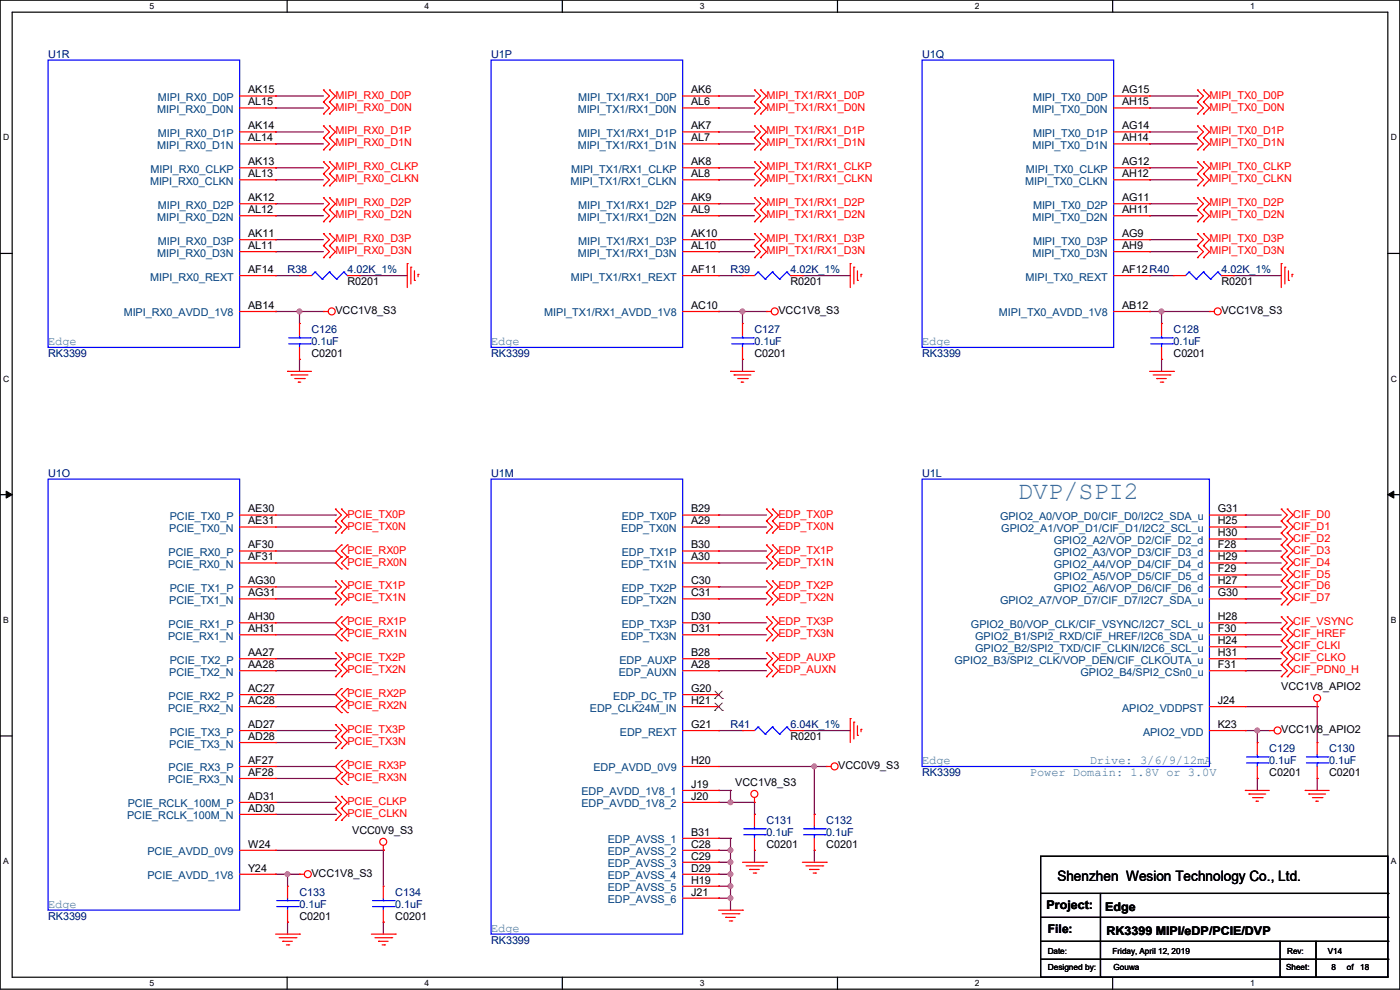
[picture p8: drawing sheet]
<svg xmlns="http://www.w3.org/2000/svg" width="297mm" height="210mm" viewBox="0 0 297 210" stroke-linecap="round" stroke-linejoin="round" font-family="sans-serif">
<path d="M0 0h297v209.8h-297zM2.6 2.6h291.8v204.7h-291.8z" fill="none" stroke="#000" stroke-width=".25"/>
<g fill="#fff">
<path d="M31.8 .3h.9v2h-.9z"/>
<path d="M31.8 207.6h.9v2h-.9z"/>
</g>
<path d="M60.9 0v2.6M60.9 207.3v2.5" fill="none" stroke="#000" stroke-width=".25"/>
<g fill="#fff">
<path d="M90.1 .3h1v2h-1z"/>
<path d="M90.1 207.6h1v2h-1z"/>
</g>
<path d="M119.3 0v2.6M119.3 207.3v2.5" fill="none" stroke="#000" stroke-width=".25"/>
<g fill="#fff">
<path d="M148.5 .3h.9v2h-.9z"/>
<path d="M148.5 207.6h.9v2h-.9z"/>
</g>
<path d="M177.7 0v2.6M177.7 207.3v2.5" fill="none" stroke="#000" stroke-width=".25"/>
<g fill="#fff">
<path d="M206.8 .3h1v2h-1z"/>
<path d="M206.8 207.6h1v2h-1z"/>
</g>
<path d="M236.1 0v2.6M236.1 207.3v2.5" fill="none" stroke="#000" stroke-width=".25"/>
<g fill="#fff">
<path d="M265.2 .3h1v2h-1z"/>
<path d="M265.2 207.6h1v2h-1z"/>
<path d="M.7 28.2h1.2v1.9h-1.2z"/>
<path d="M295.1 28.2h1.2v1.9h-1.2z"/>
<path d="M.7 79.3h1.2v2h-1.2z"/>
<path d="M295.1 79.3h1.2v2h-1.2z"/>
</g>
<path d="M0 53.8h2.6M294.4 53.8h2.6" fill="none" stroke="#000" stroke-width=".25"/>
<g fill="#fff">
<path d="M.7 130.5h1.2v2h-1.2z"/>
<path d="M295.1 130.5h1.1v2h-1.1z"/>
</g>
<path d="M0 104.9h2.6M294.4 104.9h2.6" fill="none" stroke="#000" stroke-width=".25"/>
<path d="M1.3 104.2l1.3 .7-1.3 .8zM294.4 104.9l1.3-.7v1.5z" fill="#000" stroke="#000" stroke-width=".21"/>
<g fill="#fff">
<path d="M.7 181.7h1.2v2h-1.2z"/>
<path d="M295.1 181.7h1.1v2h-1.1z"/>
</g>
<g fill="none" stroke="#000" stroke-width=".25">
<path d="M0 156.1h2.6M294.4 156.1h2.6M220.8 181.7h73.6v25.6h-73.6zM220.8 189.5h73.6M220.8 194.6h73.6M220.8 199.7h73.6M233.5 189.5v17.8M271.6 199.7v7.6M279.2 199.7v7.6M294.4 189.5h.1M294.4 194.6h.1M294.4 199.7h.1"/>
<path d="M220.8 203.5h73.6M233.5 207.3h.1M271.6 207.3h.1M279.2 207.3h.1M294.4 203.5h.1"/>
</g>
<g fill="none" stroke="#7f003f" stroke-width=".25">
<path d="M58.5 35.6h.1M58.5 38.1h.1M58.5 28h.1M58.5 30.5h.1M58.5 20.4h.1M58.5 22.9h.1M58.5 35.6h10.1M58.5 38.1h10.1M58.5 28h10.1M58.5 30.5h10.1M58.5 20.4h10.1M58.5 22.9h10.1"/>
<path d="M152.4 22.9h.1M152.4 20.4h.1M152.4 30.5h.1M152.4 28h.1M152.4 38.1h.1M152.4 35.6h.1M152.4 35.6h7.7M152.4 38.1h7.7M152.4 28h7.7M152.4 30.5h7.7M152.4 20.4h7.7M152.4 22.9h7.7"/>
<path d="M243.9 22.9h.1M243.9 38.1h.1M243.9 35.6h.1M243.9 30.5h.1M243.9 28h.1M243.9 35.6h10.1M243.9 38.1h10.1M243.9 28h10.1M243.9 30.5h10.1M243.9 20.4h10.1M243.9 22.9h10.1M254 20.4h.1"/>
<path d="M58.5 58.5h.1M58.5 50.8h.1M58.5 53.4h.1M58.5 43.2h.1M58.5 45.8h.1M58.5 58.5h5M58.5 50.8h10.1M58.5 53.4h10.1M58.5 43.2h10.1M58.5 45.8h10.1M76.2 58.5h.1M76.2 58.5h10.2"/>
<path d="M152.4 58.5h.1M152.4 53.4h.1M152.4 50.8h.1M152.4 45.8h.1M152.4 43.2h.1M152.4 58.5h5.1M152.4 50.8h7.7M152.4 53.4h7.7M152.4 43.2h7.7M152.4 45.8h7.7M170.2 58.5h.1M170.2 58.5h10.2"/>
<path d="M243.9 58.5h.1M243.9 53.4h.1M243.9 50.8h.1M243.9 45.8h.1M243.9 43.2h.1M243.9 58.5h5.1M243.9 50.8h10.1M243.9 53.4h10.1M243.9 43.2h10.1M243.9 45.8h10.1M261.7 58.5h.1M261.7 58.5h10.1"/>
<path d="M58.5 66.1h.1M58.5 66.1h10.1M63.5 66.1h.1M63.5 76.2h.1M63.5 66.1v2.5M63.5 76.2v2.6M152.4 66.1h.1M152.4 66.1h10.2M157.5 66.1h.1M157.5 76.2h.1M157.5 66.1v2.5M157.5 76.2v2.6"/>
<path d="M243.9 66.1h.1M243.9 66.1h12.7M246.4 66.1h.1M246.4 76.2h.1M246.4 66.1v2.5M246.4 76.2v2.6M58.5 119.4h12.7M58.5 116.9h12.7M58.5 109.3h12.7M58.5 111.8h12.7M71.2 109.3h.1M71.2 111.8h.1"/>
<path d="M71.2 116.9h.1M71.2 119.4h.1M152.4 111.8h.1M152.4 109.3h.1M152.4 116.9h.1M152.4 119.4h.1M152.4 119.4h10.2M152.4 116.9h10.2M152.4 109.3h10.2M152.4 111.8h10.2M264.2 119.4h.1M264.2 114.3h.1"/>
<path d="M264.2 116.9h.1M264.2 109.3h.1M264.2 111.8h.1M264.2 119.4h7.6M264.2 114.3h7.6M264.2 116.9h7.6M264.2 109.3h7.6M264.2 111.8h7.6M58.5 132.1h12.7M58.5 134.7h12.7M58.5 139.7h12.7M58.5 127h12.7"/>
<path d="M58.5 124.5h12.7M71.2 124.5h.1M71.2 127h.1M71.2 132.1h.1M71.2 134.7h.1M71.2 139.7h.1M152.4 127h.1M152.4 124.5h.1M152.4 134.7h.1M152.4 132.1h.1M152.4 139.7h.1M152.4 132.1h10.2"/>
<path d="M152.4 134.7h10.2M152.4 139.7h10.2M152.4 127h10.2M152.4 124.5h10.2M264.2 132.1h.1M264.2 137.2h.1M264.2 134.7h.1M264.2 139.7h.1M264.2 127h.1M264.2 124.5h.1M264.2 122h.1M264.2 132.1h7.6"/>
<path d="M264.2 137.2h7.6M264.2 134.7h7.6M264.2 139.7h7.6M264.2 127h7.6M264.2 124.5h7.6M264.2 122h7.6M58.5 142.3h12.7M58.5 155h12.7M58.5 149.9h12.7M58.5 147.4h12.7M58.5 157.5h12.7M71.2 142.3h.1"/>
<path d="M71.2 147.4h.1M71.2 149.9h.1M71.2 155h.1M71.2 157.5h.1M152.4 155h.1M152.4 142.3h.1M152.4 142.3h10.2M152.4 155h5.1M170.2 155h.1M170.2 155h10.2M264.2 142.3h.1M264.2 155h.1"/>
<path d="M264.2 142.3h7.6M264.2 155h5.1M264.2 149.9h15.2M266.7 155h.1M266.7 155v2.5M279.4 149.9h.1M279.4 149.9v7.6M58.5 162.6h12.7M58.5 170.2h12.7M58.5 165.1h12.7M58.5 172.8h12.7M71.2 162.6h.1"/>
<path d="M71.2 165.1h.1M71.2 170.2h.1M71.2 172.8h.1M152.4 177.8h.1M152.4 167.7h.1M152.4 170.2h.1M152.4 177.8h2.6M152.4 162.6h22.9M152.4 167.7h2.6M152.4 170.2h7.7v2.6M155 177.8h.1M155 167.7h.1"/>
<path d="M155 170.2h.1M155 167.7v2.5M155 177.8v15.3M160.1 172.8h.1M172.8 162.6h.1M172.8 172.8h.1M172.8 162.6v10.2M266.7 165.1h.1M266.7 165.1v2.6M279.4 165.1h.1M279.4 165.1v2.6M58.5 185.5h.1"/>
<path d="M58.5 180.4h22.8M58.5 185.5h5M61 195.6h.1M61 185.5h.1M61 185.5v2.5M61 195.6v2.6M81.3 195.6h.1M81.3 180.4h.1M81.3 180.4v7.6M81.3 195.6v2.6M152.4 180.4h.1M152.4 182.9h.1"/>
<path d="M152.4 185.5h.1M152.4 188h.1M152.4 190.5h.1M152.4 180.4h2.6M152.4 182.9h2.6M152.4 185.5h2.6M152.4 188h2.6M152.4 190.5h2.6M155 180.4h.1M155 182.9h.1M155 185.5h.1M155 188h.1"/>
<path d="M155 190.5h.1M160.1 180.4h.1M160.1 180.4v2.5M172.8 180.4h.1M172.8 180.4v2.5"/>
</g>
<g fill="#f0f" stroke="#f0f" stroke-width=".25">
<circle cx="63.5" cy="66.1" r=".49"/>
<circle cx="157.5" cy="66.1" r=".49"/>
<circle cx="266.7" cy="155" r=".49"/>
<circle cx="246.4" cy="66.1" r=".49"/>
<circle cx="155" cy="180.4" r=".49"/>
<circle cx="155" cy="182.9" r=".49"/>
<circle cx="155" cy="188" r=".49"/>
<circle cx="155" cy="185.4" r=".49"/>
<circle cx="155" cy="170.2" r=".49"/>
<circle cx="61" cy="185.4" r=".49"/>
<circle cx="155" cy="190.5" r=".49"/>
<circle cx="172.7" cy="162.6" r=".49"/>
</g>
<g fill="none" stroke="#f00" stroke-width=".25">
<path d="M68.6 19.1h.1M68.6 19.1l1.3 1.3-1.3 1.2M69.9 19.1h.1M69.9 19.1l1.3 1.3-1.3 1.2M160.1 19.1h.1M160.1 19.1l1.2 1.3-1.2 1.2M161.3 19.1h.1M161.3 19.1l1.3 1.3-1.3 1.2M254 19.1h.1M254 19.1l1.3 1.3-1.3 1.2M255.3 19.1h.1M255.3 19.1l1.3 1.3-1.3 1.2"/>
<path d="M50.8 22.9h7.7M50.8 20.4h7.7M50.8 28h7.7M50.8 30.5h7.7M50.8 38.1h7.7M50.8 35.6h7.7M58.5 20.4h.1M58.5 22.9h.1M58.5 28h.1M58.5 30.5h.1M58.5 35.6h.1M58.5 38.1h.1"/>
<path d="M68.6 21.6h.1M68.6 24.2h.1M68.6 29.3h.1M68.6 26.7h.1M68.6 31.8h.1M68.6 36.9h.1M68.6 34.3h.1M68.6 39.4h.1M68.6 21.6l1.3 1.3-1.3 1.3M68.6 26.7l1.3 1.3-1.3 1.3M68.6 29.3l1.3 1.2-1.3 1.3M68.6 34.3l1.3 1.3-1.3 1.3"/>
<path d="M68.6 36.9l1.3 1.2-1.3 1.3M69.9 21.6h.1M69.9 24.2h.1M69.9 29.3h.1M69.9 26.7h.1M69.9 31.8h.1M69.9 36.9h.1M69.9 34.3h.1M69.9 39.4h.1M69.9 21.6l1.3 1.3-1.3 1.3M69.9 26.7l1.3 1.3-1.3 1.3M69.9 29.3l1.3 1.2-1.3 1.3"/>
<path d="M69.9 34.3l1.3 1.3-1.3 1.3M69.9 36.9l1.3 1.2-1.3 1.3M144.8 22.9h7.6M144.8 20.4h7.6M144.8 28h7.6M144.8 30.5h7.6M144.8 38.1h7.6M144.8 35.6h7.6M152.4 22.9h.1M152.4 20.4h.1M152.4 28h.1M152.4 30.5h.1"/>
<path d="M152.4 38.1h.1M152.4 35.6h.1M160.1 21.6h.1M160.1 24.2h.1M160.1 29.3h.1M160.1 26.7h.1M160.1 31.8h.1M160.1 36.9h.1M160.1 34.3h.1M160.1 39.4h.1M160.1 26.7l1.2 1.3-1.2 1.3M160.1 29.3l1.2 1.2-1.2 1.3"/>
<path d="M160.1 21.6l1.2 1.3-1.2 1.3M160.1 34.3l1.2 1.3-1.2 1.3M160.1 36.9l1.2 1.2-1.2 1.3M161.3 21.6h.1M161.3 24.2h.1M161.3 29.3h.1M161.3 26.7h.1M161.3 31.8h.1M161.3 36.9h.1M161.3 34.3h.1M161.3 39.4h.1M161.3 26.7l1.3 1.3-1.3 1.3"/>
<path d="M161.3 21.6l1.3 1.3-1.3 1.3M161.3 29.3l1.3 1.2-1.3 1.3M161.3 34.3l1.3 1.3-1.3 1.3M161.3 36.9l1.3 1.2-1.3 1.3M236.3 22.9h7.6M236.3 20.4h7.6M236.3 28h7.6M236.3 30.5h7.6M236.3 38.1h7.6M236.3 35.6h7.6M243.9 20.4h.1M243.9 22.9h.1"/>
<path d="M243.9 28h.1M243.9 30.5h.1M243.9 35.6h.1M243.9 38.1h.1M254 29.3h.1M254 26.7h.1M254 31.8h.1M254 36.9h.1M254 34.3h.1M254 39.4h.1M254 21.6h.1M254 24.2h.1"/>
<path d="M254 26.7l1.3 1.3-1.3 1.3M254 29.3l1.3 1.2-1.3 1.3M254 34.3l1.3 1.3-1.3 1.3M254 36.9l1.3 1.2-1.3 1.3M254 21.6l1.3 1.3-1.3 1.3M255.3 29.3h.1M255.3 26.7h.1M255.3 31.8h.1M255.3 36.9h.1M255.3 34.3h.1M255.3 39.4h.1M255.3 21.6h.1"/>
<path d="M255.3 24.2h.1M255.3 26.7l1.3 1.3-1.3 1.3M255.3 29.3l1.3 1.2-1.3 1.3M255.3 34.3l1.3 1.3-1.3 1.3M255.3 36.9l1.3 1.2-1.3 1.3M255.3 21.6l1.3 1.3-1.3 1.3M50.8 45.8h7.7M50.8 43.2h7.7M50.8 53.4h7.7M50.8 50.8h7.7M50.8 58.5h7.7M58.5 43.2h.1"/>
<path d="M58.5 45.8h.1M58.5 50.8h.1M58.5 53.4h.1M58.5 58.5h.1M63.5 58.5h.1M63.5 58.5h2.6M68.6 44.5h.1M68.6 42h.1M68.6 47h.1M68.6 52.1h.1M68.6 49.6h.1M68.6 54.7h.1"/>
<path d="M68.6 42l1.3 1.2-1.3 1.3M68.6 44.5l1.3 1.3-1.3 1.2M68.6 49.6l1.3 1.2-1.3 1.3M68.6 52.1l1.3 1.3-1.3 1.3M69.9 44.5h.1M69.9 42h.1M69.9 47h.1M69.9 52.1h.1M69.9 49.6h.1M69.9 54.7h.1M69.9 42l1.3 1.2-1.3 1.3M69.9 44.5l1.3 1.3-1.3 1.2"/>
<path d="M69.9 49.6l1.3 1.2-1.3 1.3M69.9 52.1l1.3 1.3-1.3 1.3M73.7 58.5h2.5M76.2 58.5h.1M86.4 55.9h.1M86.4 55.9v5.1M87.2 56.7h.1M87.2 56.7v3.5M87.9 59.5h.1M87.9 57.4v2.1M88.7 58.2h.1M88.7 58.2v.5"/>
<path d="M144.8 45.8h7.6M144.8 43.2h7.6M144.8 53.4h7.6M144.8 50.8h7.6M144.8 58.5h7.6M152.4 45.8h.1M152.4 43.2h.1M152.4 53.4h.1M152.4 50.8h.1M152.4 58.5h.1M157.5 58.5h.1M157.5 58.5h2.6"/>
<path d="M160.1 54.7h.1M160.1 52.1h.1M160.1 49.6h.1M160.1 47h.1M160.1 44.5h.1M160.1 42h.1M160.1 42l1.2 1.2-1.2 1.3M160.1 44.5l1.2 1.3-1.2 1.2M160.1 52.1l1.2 1.3-1.2 1.3M160.1 49.6l1.2 1.2-1.2 1.3M161.3 54.7h.1M161.3 52.1h.1"/>
<path d="M161.3 49.6h.1M161.3 47h.1M161.3 44.5h.1M161.3 42h.1M161.3 42l1.3 1.2-1.3 1.3M161.3 52.1l1.3 1.3-1.3 1.3M161.3 49.6l1.3 1.2-1.3 1.3M161.3 44.5l1.3 1.3-1.3 1.2M167.7 58.5h2.5M170.2 58.5h.1M180.4 55.9h.1M180.4 55.9v5.1"/>
<path d="M181.1 56.7h.1M181.1 56.7v3.5M181.9 59.5h.1M181.9 57.4v2.1M182.7 58.2h.1M182.7 58.2v.5M236.3 45.8h7.6M236.3 43.2h7.6M236.3 53.4h7.6M236.3 50.8h7.6M236.3 58.5h7.6M243.9 43.2h.1"/>
<path d="M243.9 45.8h.1M243.9 50.8h.1M243.9 53.4h.1M243.9 58.5h.1M249 58.5h.1M249 58.5h2.5M254 54.7h.1M254 52.1h.1M254 49.6h.1M254 47h.1M254 44.5h.1M254 42h.1"/>
<path d="M254 49.6l1.3 1.2-1.3 1.3M254 52.1l1.3 1.3-1.3 1.3M254 44.5l1.3 1.3-1.3 1.2M254 42l1.3 1.2-1.3 1.3M255.3 54.7h.1M255.3 52.1h.1M255.3 49.6h.1M255.3 47h.1M255.3 44.5h.1M255.3 42h.1M255.3 49.6l1.3 1.2-1.3 1.3M255.3 52.1l1.3 1.3-1.3 1.3"/>
<path d="M255.3 44.5l1.3 1.3-1.3 1.2M255.3 42l1.3 1.2-1.3 1.3M259.1 58.5h2.6M261.7 58.5h.1M271.8 55.9h.1M271.8 55.9v5.1M272.6 56.7h.1M272.6 56.7v3.5M273.3 59.5h.1M273.3 57.4v2.1M274.1 58.2h.1M274.1 58.2v.5"/>
<path d="M50.8 66.1h7.7M58.5 66.1h.1M61 78.8h.1M61 78.8h5.1M61.8 79.5h.1M61.8 79.5h3.5M63.5 68.6h.1M63.5 76.2h.1M63.5 68.6v2.6M63.5 73.7v2.5M68.6 66.1h.1M68.6 66.1h1"/>
<path d="M144.8 66.1h7.6M152.4 66.1h.1M155 78.8h.1M155 78.8h5.1M155.7 79.5h.1M155.7 79.5h3.6M157.5 68.6h.1M157.5 76.2h.1M157.5 68.6v2.6M157.5 73.7v2.5M162.6 66.1h.1M162.6 66.1h1"/>
<path d="M236.3 66.1h7.6M243.9 66.1h.1M243.9 78.8h5.1M244.6 79.5h3.6M246.4 68.6h.1M246.4 76.2h.1M246.4 68.6v2.6M246.4 73.7v2.5M248.2 79.5h.1M249 78.8h.1M256.6 66.1h.1M256.6 66.1h1"/>
<path d="M62.5 80.3h2.1M63.3 81.1h.1M63.3 81.1h.5M64.6 80.3h.1M156.5 80.3h2M157.3 81.1h.1M157.3 81.1h.5M158.5 80.3h.1M245.4 80.3h.1M245.4 80.3h2M246.2 81.1h.5M246.7 81.1h.1"/>
<path d="M50.8 109.3h7.7M50.8 119.4h7.7M50.8 116.9h7.7M50.8 111.8h7.7M58.5 109.3h.1M58.5 111.8h.1M58.5 116.9h.1M58.5 119.4h.1M71.2 110.5h.1M71.2 108h.1M71.2 113.1h.1M71.2 108l1.2 1.3-1.2 1.2"/>
<path d="M71.2 110.5l1.2 1.3-1.2 1.3M72.4 115.6h.1M72.4 118.2h.1M72.4 110.5h.1M72.4 108h.1M72.4 113.1h.1M72.4 115.6l-1.2 1.3 1.2 1.3M72.4 118.2l-1.2 1.2 1.2 1.3M72.4 108l1.3 1.3-1.3 1.2M72.4 110.5l1.3 1.3-1.3 1.3M73.7 118.2h.1M73.7 115.6h.1"/>
<path d="M73.7 115.6l-1.3 1.3 1.3 1.3M73.7 118.2l-1.3 1.2 1.3 1.3M144.8 109.3h7.6M144.8 119.4h7.6M144.8 116.9h7.6M144.8 111.8h7.6M152.4 119.4h.1M152.4 116.9h.1M152.4 109.3h.1M152.4 111.8h.1M162.6 110.5h.1M162.6 108h.1"/>
<path d="M162.6 113.1h.1M162.6 118.2h.1M162.6 115.6h.1M162.6 108l1.3 1.3-1.3 1.2M162.6 110.5l1.3 1.3-1.3 1.3M162.6 115.6l1.3 1.3-1.3 1.3M162.6 118.2l1.3 1.2-1.3 1.3M163.9 110.5h.1M163.9 108h.1M163.9 113.1h.1M163.9 118.2h.1M163.9 115.6h.1"/>
<path d="M163.9 118.2l1.2 1.2-1.2 1.3M163.9 108l1.2 1.3-1.2 1.2M163.9 110.5l1.2 1.3-1.2 1.3M163.9 115.6l1.2 1.3-1.2 1.3M256.6 109.3h7.6M256.6 119.4h7.6M256.6 116.9h7.6M256.6 114.3h7.6M256.6 111.8h7.6M264.2 109.3h.1M264.2 119.4h.1M264.2 116.9h.1"/>
<path d="M264.2 114.3h.1M264.2 111.8h.1M271.8 115.6h.1M271.8 113.1h.1M271.8 118.2h.1M271.8 110.5h.1M271.8 108h.1M271.8 113.1l1.3 1.2-1.3 1.3M271.8 115.6l1.3 1.3-1.3 1.3M271.8 118.2l1.3 1.2-1.3 1.3M271.8 108l1.3 1.3-1.3 1.2M271.8 110.5l1.3 1.3-1.3 1.3"/>
<path d="M273.1 115.6h.1M273.1 113.1h.1M273.1 118.2h.1M273.1 110.5h.1M273.1 108h.1M273.1 113.1l1.3 1.2-1.3 1.3M273.1 115.6l1.3 1.3-1.3 1.3M273.1 118.2l1.3 1.2-1.3 1.3M273.1 108l1.3 1.3-1.3 1.2M273.1 110.5l1.3 1.3-1.3 1.3M50.8 139.7h7.7M50.8 134.7h7.7"/>
<path d="M50.8 132.1h7.7M50.8 127h7.7M50.8 124.5h7.7M58.5 124.5h.1M58.5 127h.1M58.5 132.1h.1M58.5 134.7h.1M58.5 139.7h.1M71.2 125.8h.1M71.2 123.2h.1M71.2 128.3h.1M71.2 138.5h.1"/>
<path d="M71.2 138.5l1.2 1.2-1.2 1.3M71.2 123.2l1.2 1.3-1.2 1.3M71.2 125.8l1.2 1.2-1.2 1.3M72.4 120.7h.1M72.4 130.9h.1M72.4 133.4h.1M72.4 135.9h.1M72.4 125.8h.1M72.4 123.2h.1M72.4 128.3h.1M72.4 138.5h.1M72.4 130.9l-1.2 1.2 1.2 1.3"/>
<path d="M72.4 133.4l-1.2 1.3 1.2 1.2M72.4 138.5l1.3 1.2-1.3 1.3M72.4 123.2l1.3 1.3-1.3 1.3M72.4 125.8l1.3 1.2-1.3 1.3M73.7 120.7h.1M73.7 133.4h.1M73.7 130.9h.1M73.7 135.9h.1M73.7 130.9l-1.3 1.2 1.3 1.3M73.7 133.4l-1.3 1.3 1.3 1.2M144.8 139.7h7.6M144.8 134.7h7.6"/>
<path d="M144.8 132.1h7.6M144.8 127h7.6M144.8 124.5h7.6M152.4 139.7h.1M152.4 132.1h.1M152.4 134.7h.1M152.4 127h.1M152.4 124.5h.1M162.6 138.5h.1M162.6 120.7h.1M162.6 125.8h.1M162.6 123.2h.1"/>
<path d="M162.6 128.3h.1M162.6 133.4h.1M162.6 130.9h.1M162.6 135.9h.1M162.6 125.8l1.3 1.2-1.3 1.3M162.6 138.5l1.3 1.2-1.3 1.3M162.6 123.2l1.3 1.3-1.3 1.3M162.6 130.9l1.3 1.2-1.3 1.3M162.6 133.4l1.3 1.3-1.3 1.2M163.9 138.5h.1M163.9 120.7h.1M163.9 125.8h.1"/>
<path d="M163.9 123.2h.1M163.9 128.3h.1M163.9 133.4h.1M163.9 130.9h.1M163.9 135.9h.1M163.9 125.8l1.2 1.2-1.2 1.3M163.9 138.5l1.2 1.2-1.2 1.3M163.9 123.2l1.2 1.3-1.2 1.3M163.9 130.9l1.2 1.2-1.2 1.3M163.9 133.4l1.2 1.3-1.2 1.2M256.6 139.7h7.6M256.6 137.2h7.6"/>
<path d="M256.6 134.7h7.6M256.6 132.1h7.6M256.6 127h7.6M256.6 124.5h7.6M256.6 122h7.6M264.2 139.7h.1M264.2 137.2h.1M264.2 134.7h.1M264.2 132.1h.1M264.2 127h.1M264.2 124.5h.1M264.2 122h.1"/>
<path d="M271.8 133.4h.1M271.8 130.9h.1M271.8 138.5h.1M271.8 120.7h.1M271.8 123.2h.1M271.8 125.8h.1M271.8 128.3h.1M271.8 135.9h.1M271.8 130.9l1.3 1.2-1.3 1.3M271.8 138.5l1.3 1.2-1.3 1.3M271.8 120.7l1.3 1.3-1.3 1.2M271.8 123.2l1.3 1.3-1.3 1.3"/>
<path d="M271.8 125.8l1.3 1.2-1.3 1.3M271.8 133.4l1.3 1.3-1.3 1.2M271.8 135.9l1.3 1.3-1.3 1.3M273.1 133.4h.1M273.1 130.9h.1M273.1 138.5h.1M273.1 120.7h.1M273.1 123.2h.1M273.1 125.8h.1M273.1 128.3h.1M273.1 135.9h.1M273.1 130.9l1.3 1.2-1.3 1.3"/>
<path d="M273.1 138.5l1.3 1.2-1.3 1.3M273.1 120.7l1.3 1.3-1.3 1.2M273.1 123.2l1.3 1.3-1.3 1.3M273.1 125.8l1.3 1.2-1.3 1.3M273.1 133.4l1.3 1.3-1.3 1.2M273.1 135.9l1.3 1.3-1.3 1.3M50.8 155h7.7M50.8 149.9h7.7M50.8 142.3h7.7M50.8 147.4h7.7M50.8 157.5h7.7M58.5 142.3h.1"/>
<path d="M58.5 147.4h.1M58.5 149.9h.1M58.5 155h.1M58.5 157.5h.1M71.2 141h.1M71.2 143.6h.1M71.2 156.3h.1M71.2 153.7h.1M71.2 158.8h.1M71.2 141l1.2 1.3-1.2 1.3M71.2 153.7l1.2 1.3-1.2 1.3M71.2 156.3l1.2 1.2-1.2 1.3"/>
<path d="M72.4 146.1h.1M72.4 148.6h.1M72.4 151.2h.1M72.4 141h.1M72.4 143.6h.1M72.4 156.3h.1M72.4 153.7h.1M72.4 158.8h.1M72.4 146.1l-1.2 1.3 1.2 1.2M72.4 148.6l-1.2 1.3 1.2 1.3M72.4 141l1.3 1.3-1.3 1.3M72.4 153.7l1.3 1.3-1.3 1.3"/>
<path d="M72.4 156.3l1.3 1.2-1.3 1.3M73.7 148.6h.1M73.7 146.1h.1M73.7 151.2h.1M73.7 146.1l-1.3 1.3 1.3 1.2M73.7 148.6l-1.3 1.3 1.3 1.3M144.8 155h7.6M144.8 149.9h7.6M144.8 142.3h7.6M144.8 147.4h7.6M152.4 147.4h.1M152.4 142.3h.1"/>
<path d="M152.4 149.9h.1M152.4 155h.1M157.5 155h.1M157.5 155h2.6M162.6 143.6h.1M162.6 141h.1M162.6 141l1.3 1.3-1.3 1.3M163.9 143.6h.1M163.9 141h.1M163.9 141l1.2 1.3-1.2 1.3M167.7 155h2.5M170.2 155h.1"/>
<path d="M180.4 152.4h.1M180.4 152.4v5.1M181.1 153.2h.1M181.1 153.2v3.6M181.9 156h.1M181.9 154v2M182.7 154.7h.1M182.7 154.7v.5M256.6 155h7.6M256.6 149.9h7.6M256.6 142.3h7.6M264.2 149.9h.1"/>
<path d="M264.2 155h.1M264.2 142.3h.1M266.7 157.5h.1M266.7 157.5v2.6M269.3 155h.1M269.3 155h1M271.8 141h.1M271.8 143.6h.1M271.8 141l1.3 1.3-1.3 1.3M273.1 141h.1M273.1 143.6h.1M273.1 141l1.3 1.3-1.3 1.3"/>
<path d="M279.4 149.9h.1M279.4 157.5h.1M279.4 148.9v1M279.4 157.5v2.6M50.8 162.6h7.7M50.8 170.2h7.7M50.8 165.1h7.7M50.8 172.8h7.7M58.5 162.6h.1M58.5 165.1h.1M58.5 172.8h.1M58.5 170.2h.1"/>
<path d="M71.2 171.5h.1M71.2 169h.1M71.2 174h.1M71.2 169l1.2 1.2-1.2 1.3M71.2 171.5l1.2 1.3-1.2 1.2M72.4 161.3h.1M72.4 163.9h.1M72.4 166.4h.1M72.4 171.5h.1M72.4 169h.1M72.4 174h.1M72.4 161.3l-1.2 1.3 1.2 1.3"/>
<path d="M72.4 163.9l-1.2 1.2 1.2 1.3M72.4 169l1.3 1.2-1.3 1.3M72.4 171.5l1.3 1.3-1.3 1.2M73.7 163.9h.1M73.7 161.3h.1M73.7 166.4h.1M73.7 161.3l-1.3 1.3 1.3 1.3M73.7 163.9l-1.3 1.2 1.3 1.3M81.3 179.4v1M144.8 167.7h7.6M144.8 162.6h7.6M144.8 170.2h7.6"/>
<path d="M144.8 177.8h7.6M152.4 167.7h.1M152.4 170.2h.1M152.4 162.6h.1M152.4 177.8h.1M160.1 170.2h.1M160.1 172.8h.1M160.1 169.2v1M160.1 172.8v2.5M160.1 177.8v2.6M172.8 172.8h.1M172.8 172.8v2.5"/>
<path d="M172.8 177.8v2.6M175.3 162.6h.1M175.3 162.6h1M264.2 167.7h.1M264.2 167.7h5.1M265 168.4h.1M265 168.4h3.5M265.7 169.2h2.1M266.5 170h.1M266.5 170h.5M266.7 165.1h.1M266.7 162.6v2.5"/>
<path d="M267.8 169.2h.1M276.9 167.7h.1M276.9 167.7h5.1M277.7 168.4h.1M277.7 168.4h3.5M278.4 169.2h2.1M279.2 170h.1M279.2 170h.5M279.4 165.1h.1M279.4 162.6v2.5M280.5 169.2h.1M50.8 185.5h7.7"/>
<path d="M50.8 180.4h7.7M58.5 185.5h.1M58.5 180.4h.1M58.5 198.2h5M59.2 198.9h3.6M60 199.7h.1M60 199.7h2M61 188h.1M61 195.6h.1M61 188v2.5M61 193.1v2.5M62.8 198.9h.1"/>
<path d="M63.5 185.5h.1M63.5 198.2h.1M63.5 185.5h1.1M78.8 198.2h5.1M79.5 198.9h3.6M80.3 199.7h.1M80.3 199.7h2M81.3 180.4h.1M81.3 188h.1M81.3 195.6h.1M81.3 188v2.5M81.3 193.1v2.5"/>
<path d="M83.1 198.9h.1M83.9 198.2h.1M144.8 185.5h7.6M144.8 182.9h7.6M144.8 180.4h7.6M144.8 188h7.6M144.8 190.5h7.6M152.4 180.4h.1M152.4 182.9h.1M152.4 185.5h.1M152.4 188h.1M152.4 190.5h.1"/>
<path d="M152.4 193.1h5.1M153.2 193.8h3.6M154 194.6h.1M154 194.6h2M154.7 195.4h.5M155.2 195.4h.1M156.8 193.8h.1M157.5 193.1h.1M157.5 182.9h5.1M158.3 183.7h3.5M159 184.4h.1M159 184.4h2.1"/>
<path d="M159.8 185.2h.5M160.1 180.4h.1M160.3 185.2h.1M161.8 183.7h.1M162.6 182.9h.1M170.2 182.9h5.1M171 183.7h3.5M171.7 184.4h.1M171.7 184.4h2.1M172.5 185.2h.5M172.8 180.4h.1M173 185.2h.1"/>
<path d="M174.5 183.7h.1M175.3 182.9h.1M60.7 200.4h.6M61.3 200.4h.1M81.1 200.4h.5M81.6 200.4h.1"/>
<circle cx="70.4" cy="66.1" r=".74"/>
<circle cx="164.4" cy="66.1" r=".74"/>
<circle cx="258.3" cy="66.1" r=".74"/>
<circle cx="271" cy="155" r=".74"/>
<circle cx="279.4" cy="148.1" r=".74"/>
<circle cx="81.3" cy="178.6" r=".74"/>
<circle cx="160" cy="168.4" r=".74"/>
<circle cx="177.1" cy="162.6" r=".74"/>
<circle cx="65.3" cy="185.4" r=".74"/>
</g>
<g fill="none" stroke="#00f" stroke-width=".25">
<path d="M10.2 12.7h40.6v61h-40.6zM104.2 12.7h40.6v61h-40.6zM195.6 12.7h40.7v61h-40.7zM66.8 57.7h.1M66.8 57.7l-.7 .8M66.8 57.7l1.6 1.5M68.4 59.2h.1M69.9 57.7h.1M69.9 57.7l-1.5 1.5M69.9 57.7l1.5 1.5M71.4 59.2h.1M72.9 57.7h.1"/>
<path d="M72.9 57.7l-1.5 1.5M72.9 57.7l.8 .8M73.7 58.5h.1M160.8 57.7h.1M160.8 57.7l-.7 .8M160.8 57.7l1.5 1.5M162.3 59.2h.1M163.9 57.7h.1M163.9 57.7l-1.6 1.5M163.9 57.7l1.5 1.5M165.4 59.2h.1M166.9 57.7h.1"/>
<path d="M166.9 57.7l-1.5 1.5M166.9 57.7l.8 .8M167.7 58.5h.1M252.3 57.7h.1M252.3 57.7l-.8 .8M252.3 57.7l1.5 1.5M253.8 59.2h.1M255.3 57.7h.1M255.3 57.7l-1.5 1.5M255.3 57.7l1.5 1.5M256.8 59.2h.1M258.4 57.7h.1"/>
<path d="M258.4 57.7l-1.6 1.5M258.4 57.7l.7 .8M259.1 58.5h.1M61.3 72.9h4.5M61.3 71.7h4.5M63.5 71.7h.1M63.5 72.9h.1M63.5 71.2v.5M63.5 72.9v.8M65.8 72.9h.1M65.8 71.7h.1M155.2 72.9h4.6"/>
<path d="M155.2 71.7h4.6M157.5 71.7h.1M157.5 72.9h.1M157.5 71.2v.5M157.5 72.9v.8M159.8 72.9h.1M159.8 71.7h.1M244.1 72.9h4.6M244.1 71.7h4.6M246.4 71.7h.1M246.4 72.9h.1M246.4 71.2v.5"/>
<path d="M246.4 72.9v.8M248.7 72.9h.1M248.7 71.7h.1M10.2 101.6h40.6v91.5h-40.6zM104.2 101.6h40.6v96.6h-40.6zM195.6 101.6h61v61h-61zM160.8 154.2h.1M160.8 154.2l-.7 .8M160.8 154.2l1.5 1.5M162.3 155.7h.1M163.9 154.2h.1M163.9 154.2l-1.6 1.5"/>
<path d="M163.9 154.2l1.5 1.5M165.4 155.7h.1M166.9 154.2h.1M166.9 154.2l-1.5 1.5M166.9 154.2l.8 .8M167.7 155h.1M157.8 177.1h4.5M157.8 175.8h4.5M160.1 175.8h.1M160.1 177.1h.1M160.1 175.3v.5M160.1 177.1v.7"/>
<path d="M162.3 177.1h.1M162.3 175.8h.1M170.5 177.1h4.5M170.5 175.8h4.5M172.8 175.8h.1M172.8 177.1h.1M172.8 175.3v.5M172.8 177.1v.7M175 177.1h.1M175 175.8h.1M264.5 161.8h4.5M264.5 160.6h4.5"/>
<path d="M266.7 160.6h.1M266.7 161.8h.1M266.7 160.1v.5M266.7 161.8v.8M269 161.8h.1M269 160.6h.1M277.2 161.8h4.5M277.2 160.6h4.5M279.4 160.6h.1M279.4 161.8h.1M279.4 160.1v.5M279.4 161.8v.8"/>
<path d="M281.7 161.8h.1M281.7 160.6h.1M58.7 192.3h4.6M58.7 191.1h4.6M61 191.1h.1M61 192.3h.1M61 190.5v.6M61 192.3v.8M63.3 192.3h.1M63.3 191.1h.1M79 192.3h4.6M79 191.1h4.6"/>
<path d="M81.3 191.1h.1M81.3 192.3h.1M81.3 190.5v.6M81.3 192.3v.8M83.6 192.3h.1M83.6 191.1h.1"/>
</g>
<path d="M151.6 148.2h.1M151.6 150.7h.1M151.7 146.6l1.5 1.6M151.7 149.1l1.5 1.6M153.2 146.6l-1.6 1.6M153.2 149.1l-1.6 1.6M153.2 148.2h.1M153.2 150.7h.1" fill="none" stroke="#7f3f00" stroke-width=".21"/>
<text font-size="5.3" fill="#3f7f7f" x="215.9" y="105.9">DVP/SPI2</text>
<text font-size="3" x="224.3" y="186.9">Shenzhen Wesion Technology Co., Ltd.</text>
<g font-size="2.5" fill="#3f7f7f">
<text x="10.2" y="73.2">Edge</text>
<text x="104.2" y="73.2">Edge</text>
<text x="195.6" y="73.2">Edge</text>
<text x="195.6" y="162.1">Edge</text>
<text x="218.5" y="164.7">Power Domain: 1.8V or 3.0V</text>
<text x="231.2" y="162.1">Drive: 3/6/9/12mA</text>
<text x="10.2" y="192.6">Edge</text>
<text x="104.2" y="197.7">Edge</text>
</g>
<g font-size="2.5">
<text x="222" y="192.9">Project:</text>
<text x="222.3" y="198">File:</text>
<text x="234.5" y="193.2">Edge</text>
<text x="234.7" y="198.2">RK3399 MIPI/eDP/PCIE/DVP</text>
</g>
<g font-size="2.3" fill="#00007f">
<text x="10.2" y="12.3">U1R</text>
<text x="104.2" y="12.3">U1P</text>
<text x="195.6" y="12.3">U1Q</text>
<text x="61" y="58">R38</text>
<text x="73.7" y="58">4.02K_1%</text>
<text x="155" y="58">R39</text>
<text x="167.7" y="58">4.02K_1%</text>
<text x="259.1" y="58">4.02K_1%</text>
<text x="66.1" y="70.7">C126</text>
<text x="160.1" y="70.7">C127</text>
<text x="249" y="70.7">C128</text>
<text x="10.2" y="75.8">RK3399</text>
<text x="66.1" y="73.2">0.1uF</text>
<text x="104.2" y="75.8">RK3399</text>
<text x="160.1" y="73.2">0.1uF</text>
<text x="195.6" y="75.8">RK3399</text>
<text x="249" y="73.2">0.1uF</text>
<text x="10.2" y="101.2">U1O</text>
<text x="104.2" y="101.2">U1M</text>
<text x="195.6" y="101.2">U1L</text>
<text x="155" y="154.5">R41</text>
<text x="167.7" y="154.5">6.04K_1%</text>
<text x="269.3" y="159.6">C129</text>
<text x="282" y="159.6">C130</text>
<text x="195.6" y="164.7">RK3399</text>
<text x="269.3" y="162.1">0.1uF</text>
<text x="282" y="162.1">0.1uF</text>
<text x="162.6" y="174.8">C131</text>
<text x="162.6" y="177.4">0.1uF</text>
<text x="175.3" y="174.8">C132</text>
<text x="175.3" y="177.4">0.1uF</text>
<text x="63.5" y="190.1">C133</text>
<text x="83.9" y="190.1">C134</text>
<text x="10.2" y="195.2">RK3399</text>
<text x="63.5" y="192.6">0.1uF</text>
<text x="83.9" y="192.6">0.1uF</text>
<text x="104.2" y="200.2">RK3399</text>
</g>
<g font-size="2.3" fill="#003f7f">
<text x="33.4" y="24">MIPI_RX0_D0N</text>
<text x="33.5" y="21.4">MIPI_RX0_D0P</text>
<text x="122.6" y="24">MIPI_TX1/RX1_D0N</text>
<text x="122.7" y="21.4">MIPI_TX1/RX1_D0P</text>
<text x="219" y="24">MIPI_TX0_D0N</text>
<text x="219.2" y="21.4">MIPI_TX0_D0P</text>
<text x="33.5" y="29">MIPI_RX0_D1P</text>
<text x="122.7" y="29">MIPI_TX1/RX1_D1P</text>
<text x="219.2" y="29">MIPI_TX0_D1P</text>
<text x="33.4" y="31.6">MIPI_RX0_D1N</text>
<text x="122.6" y="31.6">MIPI_TX1/RX1_D1N</text>
<text x="219" y="31.6">MIPI_TX0_D1N</text>
<text x="31.8" y="39.2">MIPI_RX0_CLKN</text>
<text x="32" y="36.7">MIPI_RX0_CLKP</text>
<text x="121" y="39.2">MIPI_TX1/RX1_CLKN</text>
<text x="121.2" y="36.7">MIPI_TX1/RX1_CLKP</text>
<text x="217.5" y="39.2">MIPI_TX0_CLKN</text>
<text x="217.6" y="36.7">MIPI_TX0_CLKP</text>
<text x="33.4" y="46.8">MIPI_RX0_D2N</text>
<text x="33.5" y="44.3">MIPI_RX0_D2P</text>
<text x="122.6" y="46.8">MIPI_TX1/RX1_D2N</text>
<text x="122.7" y="44.3">MIPI_TX1/RX1_D2P</text>
<text x="219" y="46.8">MIPI_TX0_D2N</text>
<text x="219.2" y="44.3">MIPI_TX0_D2P</text>
<text x="33.5" y="51.9">MIPI_RX0_D3P</text>
<text x="122.7" y="51.9">MIPI_TX1/RX1_D3P</text>
<text x="219.2" y="51.9">MIPI_TX0_D3P</text>
<text x="31.9" y="59.5">MIPI_RX0_REXT</text>
<text x="33.4" y="54.4">MIPI_RX0_D3N</text>
<text x="121.1" y="59.5">MIPI_TX1/RX1_REXT</text>
<text x="122.6" y="54.4">MIPI_TX1/RX1_D3N</text>
<text x="217.6" y="59.5">MIPI_TX0_REXT</text>
<text x="219" y="54.4">MIPI_TX0_D3N</text>
<text x="26.2" y="67.1">MIPI_RX0_AVDD_1V8</text>
<text x="115.4" y="67.1">MIPI_TX1/RX1_AVDD_1V8</text>
<text x="211.9" y="67.1">MIPI_TX0_AVDD_1V8</text>
<text x="35.9" y="112.9">PCIE_TX0_N</text>
<text x="36" y="110.3">PCIE_TX0_P</text>
<text x="131.8" y="112.9">EDP_TX0N</text>
<text x="131.9" y="110.3">EDP_TX0P</text>
<text x="212.2" y="110.3">GPIO2_A0/VOP_D0/CIF_D0/I2C2_SDA_u</text>
<text x="212.4" y="112.9">GPIO2_A1/VOP_D1/CIF_D1/I2C2_SCL_u</text>
<text x="35.8" y="117.9">PCIE_RX0_P</text>
<text x="131.9" y="117.9">EDP_TX1P</text>
<text x="223.6" y="117.9">GPIO2_A3/VOP_D3/CIF_D3_d</text>
<text x="223.6" y="115.4">GPIO2_A2/VOP_D2/CIF_D2_d</text>
<text x="35.6" y="120.5">PCIE_RX0_N</text>
<text x="36" y="125.6">PCIE_TX1_P</text>
<text x="131.8" y="120.5">EDP_TX1N</text>
<text x="131.9" y="125.6">EDP_TX2P</text>
<text x="223.6" y="125.6">GPIO2_A6/VOP_D6/CIF_D6_d</text>
<text x="223.6" y="123">GPIO2_A5/VOP_D5/CIF_D5_d</text>
<text x="223.6" y="120.5">GPIO2_A4/VOP_D4/CIF_D4_d</text>
<text x="35.9" y="128.1">PCIE_TX1_N</text>
<text x="131.8" y="128.1">EDP_TX2N</text>
<text x="212.2" y="128.1">GPIO2_A7/VOP_D7/CIF_D7/I2C7_SDA_u</text>
<text x="35.6" y="135.7">PCIE_RX1_N</text>
<text x="35.8" y="133.2">PCIE_RX1_P</text>
<text x="131.8" y="135.7">EDP_TX3N</text>
<text x="131.9" y="133.2">EDP_TX3P</text>
<text x="206" y="133.2">GPIO2_B0/VOP_CLK/CIF_VSYNC/I2C7_SCL_u</text>
<text x="206.9" y="135.7">GPIO2_B1/SPI2_RXD/CIF_HREF/I2C6_SDA_u</text>
<text x="35.9" y="143.3">PCIE_TX2_N</text>
<text x="36" y="140.8">PCIE_TX2_P</text>
<text x="131.3" y="143.3">EDP_AUXN</text>
<text x="131.4" y="140.8">EDP_AUXP</text>
<text x="202.5" y="140.8">GPIO2_B3/SPI2_CLK/VOP_DEN/CIF_CLKOUTA_u</text>
<text x="206.9" y="138.3">GPIO2_B2/SPI2_TXD/CIF_CLKIN/I2C6_SCL_u</text>
<text x="229.2" y="143.3">GPIO2_B4/SPI2_CSn0_u</text>
<text x="35.8" y="148.4">PCIE_RX2_P</text>
<text x="130.1" y="148.4">EDP_DC_TP</text>
<text x="35.6" y="151">PCIE_RX2_N</text>
<text x="125.1" y="151">EDP_CLK24M_IN</text>
<text x="238" y="151">APIO2_VDDPST</text>
<text x="35.9" y="158.6">PCIE_TX3_N</text>
<text x="36" y="156">PCIE_TX3_P</text>
<text x="131.5" y="156">EDP_REXT</text>
<text x="242.5" y="156">APIO2_VDD</text>
<text x="35.6" y="166.2">PCIE_RX3_N</text>
<text x="35.8" y="163.7">PCIE_RX3_P</text>
<text x="125.9" y="163.7">EDP_AVDD_0V9</text>
<text x="27" y="173.8">PCIE_RCLK_100M_N</text>
<text x="27.1" y="171.3">PCIE_RCLK_100M_P</text>
<text x="123.4" y="168.7">EDP_AVDD_1V8_1</text>
<text x="123.4" y="171.3">EDP_AVDD_1V8_2</text>
<text x="128.9" y="178.9">EDP_AVSS_1</text>
<text x="31.3" y="181.4">PCIE_AVDD_0V9</text>
<text x="128.9" y="181.4">EDP_AVSS_2</text>
<text x="128.9" y="184">EDP_AVSS_3</text>
<text x="31.3" y="186.5">PCIE_AVDD_1V8</text>
<text x="128.9" y="186.5">EDP_AVSS_4</text>
<text x="128.9" y="189.1">EDP_AVSS_5</text>
<text x="128.9" y="191.6">EDP_AVSS_6</text>
</g>
<g font-size="2.3">
<text x="52.6" y="19.8">AK15</text>
<text x="52.6" y="22.4">AL15</text>
<text x="146.6" y="22.4">AL6</text>
<text x="146.6" y="19.8">AK6</text>
<text x="238" y="19.8">AG15</text>
<text x="238" y="22.4">AH15</text>
<text x="52.6" y="27.4">AK14</text>
<text x="52.6" y="30">AL14</text>
<text x="146.6" y="27.4">AK7</text>
<text x="146.6" y="30">AL7</text>
<text x="238" y="27.4">AG14</text>
<text x="238" y="30">AH14</text>
<text x="52.6" y="35.1">AK13</text>
<text x="146.6" y="35.1">AK8</text>
<text x="238" y="35.1">AG12</text>
<text x="52.6" y="37.6">AL13</text>
<text x="146.6" y="37.6">AL8</text>
<text x="238" y="37.6">AH12</text>
<text x="52.6" y="42.7">AK12</text>
<text x="52.6" y="45.2">AL12</text>
<text x="146.6" y="45.2">AL9</text>
<text x="146.6" y="42.7">AK9</text>
<text x="238" y="42.7">AG11</text>
<text x="238" y="45.2">AH11</text>
<text x="52.6" y="50.3">AK11</text>
<text x="52.6" y="52.8">AL11</text>
<text x="146.6" y="52.8">AL10</text>
<text x="146.6" y="50.3">AK10</text>
<text x="238" y="50.3">AG9</text>
<text x="238" y="52.8">AH9</text>
<text x="52.6" y="57.9">AF14</text>
<text x="146.6" y="57.9">AF11</text>
<text x="238" y="57.9">AF12R40</text>
<text x="52.6" y="65.5">AB14</text>
<text x="73.7" y="60.5">R0201</text>
<text x="146.6" y="65.5">AC10</text>
<text x="167.7" y="60.5">R0201</text>
<text x="238" y="65.5">AB12</text>
<text x="259.1" y="60.5">R0201</text>
<text x="71.2" y="66.6">VCC1V8_S3</text>
<text x="165.1" y="66.6">VCC1V8_S3</text>
<text x="259.1" y="66.6">VCC1V8_S3</text>
<text x="66.1" y="75.8">C0201</text>
<text x="160.1" y="75.8">C0201</text>
<text x="249" y="75.8">C0201</text>
<text x="52.6" y="108.7">AE30</text>
<text x="52.6" y="111.3">AE31</text>
<text x="146.6" y="108.7">B29</text>
<text x="146.6" y="111.3">A29</text>
<text x="258.4" y="108.7">G31</text>
<text x="258.4" y="113.8">H30</text>
<text x="258.4" y="111.3">H25</text>
<text x="52.6" y="116.3">AF30</text>
<text x="52.6" y="118.9">AF31</text>
<text x="146.6" y="118.9">A30</text>
<text x="146.6" y="116.3">B30</text>
<text x="258.4" y="118.9">H29</text>
<text x="258.4" y="116.3">F28</text>
<text x="52.6" y="124">AG30</text>
<text x="146.6" y="124">C30</text>
<text x="258.4" y="124">H27</text>
<text x="258.4" y="121.4">F29</text>
<text x="52.6" y="126.5">AG31</text>
<text x="52.6" y="131.6">AH30</text>
<text x="146.6" y="131.6">D30</text>
<text x="146.6" y="126.5">C31</text>
<text x="258.4" y="131.6">H28</text>
<text x="258.4" y="126.5">G30</text>
<text x="52.6" y="134.1">AH31</text>
<text x="146.6" y="134.1">D31</text>
<text x="258.4" y="136.7">H24</text>
<text x="258.4" y="134.1">F30</text>
<text x="52.6" y="139.2">AA27</text>
<text x="52.6" y="141.7">AA28</text>
<text x="146.6" y="141.7">A28</text>
<text x="146.6" y="139.2">B28</text>
<text x="258.4" y="141.7">F31</text>
<text x="258.4" y="139.2">H31</text>
<text x="52.6" y="146.8">AC27</text>
<text x="52.6" y="149.4">AC28</text>
<text x="146.6" y="146.8">G20</text>
<text x="146.6" y="149.4">H21</text>
<text x="258.4" y="149.4">J24</text>
<text x="271.8" y="146.4">VCC1V8_APIO2</text>
<text x="52.6" y="154.4">AD27</text>
<text x="146.6" y="154.4">G21</text>
<text x="258.4" y="154.4">K23</text>
<text x="271.8" y="155.5">VCC1V8_APIO2</text>
<text x="52.6" y="157">AD28</text>
<text x="167.7" y="157.1">R0201</text>
<text x="52.6" y="162.1">AF27</text>
<text x="52.6" y="164.6">AF28</text>
<text x="146.6" y="167.1">J19</text>
<text x="146.6" y="162.1">H20</text>
<text x="156" y="166.7">VCC1V8_S3</text>
<text x="177.8" y="163.2">VCC0V9_S3</text>
<text x="269.3" y="164.7">C0201</text>
<text x="282" y="164.7">C0201</text>
<text x="52.6" y="172.2">AD30</text>
<text x="52.6" y="169.7">AD31</text>
<text x="146.6" y="169.7">J20</text>
<text x="52.6" y="179.8">W24</text>
<text x="74.7" y="176.9">VCC0V9_S3</text>
<text x="146.6" y="177.3">B31</text>
<text x="146.6" y="179.8">C28</text>
<text x="162.6" y="179.9">C0201</text>
<text x="175.3" y="179.9">C0201</text>
<text x="52.6" y="184.9">Y24</text>
<text x="146.6" y="182.4">C29</text>
<text x="146.6" y="184.9">D29</text>
<text x="66.1" y="186">VCC1V8_S3</text>
<text x="146.6" y="187.5">H19</text>
<text x="146.6" y="190">J21</text>
<text x="63.5" y="195.2">C0201</text>
<text x="83.9" y="195.2">C0201</text>
</g>
<g font-size="2.3" fill="#f00">
<text x="71.2" y="20.9">MIPI_RX0_D0P</text>
<text x="71.2" y="23.5">MIPI_RX0_D0N</text>
<text x="162.6" y="20.9">MIPI_TX1/RX1_D0P</text>
<text x="162.6" y="23.5">MIPI_TX1/RX1_D0N</text>
<text x="256.6" y="20.9">MIPI_TX0_D0P</text>
<text x="256.6" y="23.5">MIPI_TX0_D0N</text>
<text x="71.2" y="28.5">MIPI_RX0_D1P</text>
<text x="162.6" y="28.5">MIPI_TX1/RX1_D1P</text>
<text x="256.6" y="28.5">MIPI_TX0_D1P</text>
<text x="71.2" y="31.1">MIPI_RX0_D1N</text>
<text x="162.6" y="31.1">MIPI_TX1/RX1_D1N</text>
<text x="256.6" y="31.1">MIPI_TX0_D1N</text>
<text x="71.2" y="36.2">MIPI_RX0_CLKP</text>
<text x="71.2" y="38.7">MIPI_RX0_CLKN</text>
<text x="162.6" y="36.2">MIPI_TX1/RX1_CLKP</text>
<text x="162.6" y="38.7">MIPI_TX1/RX1_CLKN</text>
<text x="256.6" y="36.2">MIPI_TX0_CLKP</text>
<text x="256.6" y="38.7">MIPI_TX0_CLKN</text>
<text x="71.2" y="43.8">MIPI_RX0_D2P</text>
<text x="71.2" y="46.3">MIPI_RX0_D2N</text>
<text x="162.6" y="46.3">MIPI_TX1/RX1_D2N</text>
<text x="162.6" y="43.8">MIPI_TX1/RX1_D2P</text>
<text x="256.6" y="46.3">MIPI_TX0_D2N</text>
<text x="256.6" y="43.8">MIPI_TX0_D2P</text>
<text x="71.2" y="51.4">MIPI_RX0_D3P</text>
<text x="71.2" y="53.9">MIPI_RX0_D3N</text>
<text x="162.6" y="53.9">MIPI_TX1/RX1_D3N</text>
<text x="162.6" y="51.4">MIPI_TX1/RX1_D3P</text>
<text x="256.6" y="53.9">MIPI_TX0_D3N</text>
<text x="256.6" y="51.4">MIPI_TX0_D3P</text>
<text x="73.7" y="109.8">PCIE_TX0P</text>
<text x="73.7" y="112.4">PCIE_TX0N</text>
<text x="165.1" y="109.8">EDP_TX0P</text>
<text x="165.1" y="112.4">EDP_TX0N</text>
<text x="274.4" y="109.8">CIF_D0</text>
<text x="274.4" y="112.4">CIF_D1</text>
<text x="73.7" y="117.4">PCIE_RX0P</text>
<text x="73.7" y="120">PCIE_RX0N</text>
<text x="165.1" y="117.4">EDP_TX1P</text>
<text x="165.1" y="120">EDP_TX1N</text>
<text x="274.4" y="114.9">CIF_D2</text>
<text x="274.4" y="117.4">CIF_D3</text>
<text x="274.4" y="120">CIF_D4</text>
<text x="73.7" y="125.1">PCIE_TX1P</text>
<text x="165.1" y="125.1">EDP_TX2P</text>
<text x="274.4" y="122.5">CIF_D5</text>
<text x="274.4" y="125.1">CIF_D6</text>
<text x="73.7" y="127.6">PCIE_TX1N</text>
<text x="165.1" y="127.6">EDP_TX2N</text>
<text x="274.4" y="127.6">CIF_D7</text>
<text x="73.7" y="132.7">PCIE_RX1P</text>
<text x="73.7" y="135.2">PCIE_RX1N</text>
<text x="165.1" y="132.7">EDP_TX3P</text>
<text x="165.1" y="135.2">EDP_TX3N</text>
<text x="274.4" y="132.7">CIF_VSYNC</text>
<text x="274.4" y="135.2">CIF_HREF</text>
<text x="274.4" y="137.8">CIF_CLKI</text>
<text x="73.7" y="140.3">PCIE_TX2P</text>
<text x="73.7" y="142.8">PCIE_TX2N</text>
<text x="165.1" y="142.8">EDP_AUXN</text>
<text x="165.1" y="140.3">EDP_AUXP</text>
<text x="274.4" y="140.3">CIF_CLKO</text>
<text x="274.4" y="142.8">CIF_PDN0_H</text>
<text x="73.7" y="147.9">PCIE_RX2P</text>
<text x="73.7" y="150.5">PCIE_RX2N</text>
<text x="73.7" y="155.5">PCIE_TX3P</text>
<text x="73.7" y="158.1">PCIE_TX3N</text>
<text x="73.7" y="163.2">PCIE_RX3P</text>
<text x="73.7" y="165.7">PCIE_RX3N</text>
<text x="73.7" y="170.8">PCIE_CLKP</text>
<text x="73.7" y="173.3">PCIE_CLKN</text>
</g>
<g font-size="1.8">
<text x="31.7" y="1.9">5</text>
<text x="90.1" y="1.9">4</text>
<text x="148.5" y="1.9">3</text>
<text x="206.8" y="1.9">2</text>
<text x="265.2" y="1.9">1</text>
<text x=".7" y="29.8">D</text>
<text x="295.1" y="29.8">D</text>
<text x=".7" y="80.9">C</text>
<text x="295.1" y="80.9">C</text>
<text x=".7" y="132.1">B</text>
<text x="295.1" y="132.1">B</text>
<text x=".7" y="183.3">A</text>
<text x="295.1" y="183.3">A</text>
<text x="222.3" y="202.3">Date:</text>
<text x="236" y="202.3">Friday, April 12, 2019</text>
<text x="273.1" y="202.3">Rev:</text>
<text x="281.7" y="202.3">V14</text>
<text x="31.7" y="209.2">5</text>
<text x="90.1" y="209.2">4</text>
<text x="148.5" y="209.2">3</text>
<text x="206.8" y="209.2">2</text>
<text x="222.3" y="205.9">Designed by:</text>
<text x="236.3" y="205.9">Gouwa</text>
<text x="265.2" y="209.2">1</text>
<text x="272.8" y="205.9">Sheet:</text>
<text x="282.5" y="205.9">8</text>
<text x="285.7" y="205.9">of</text>
<text x="288.6" y="205.9">18</text>
</g>
</svg>
